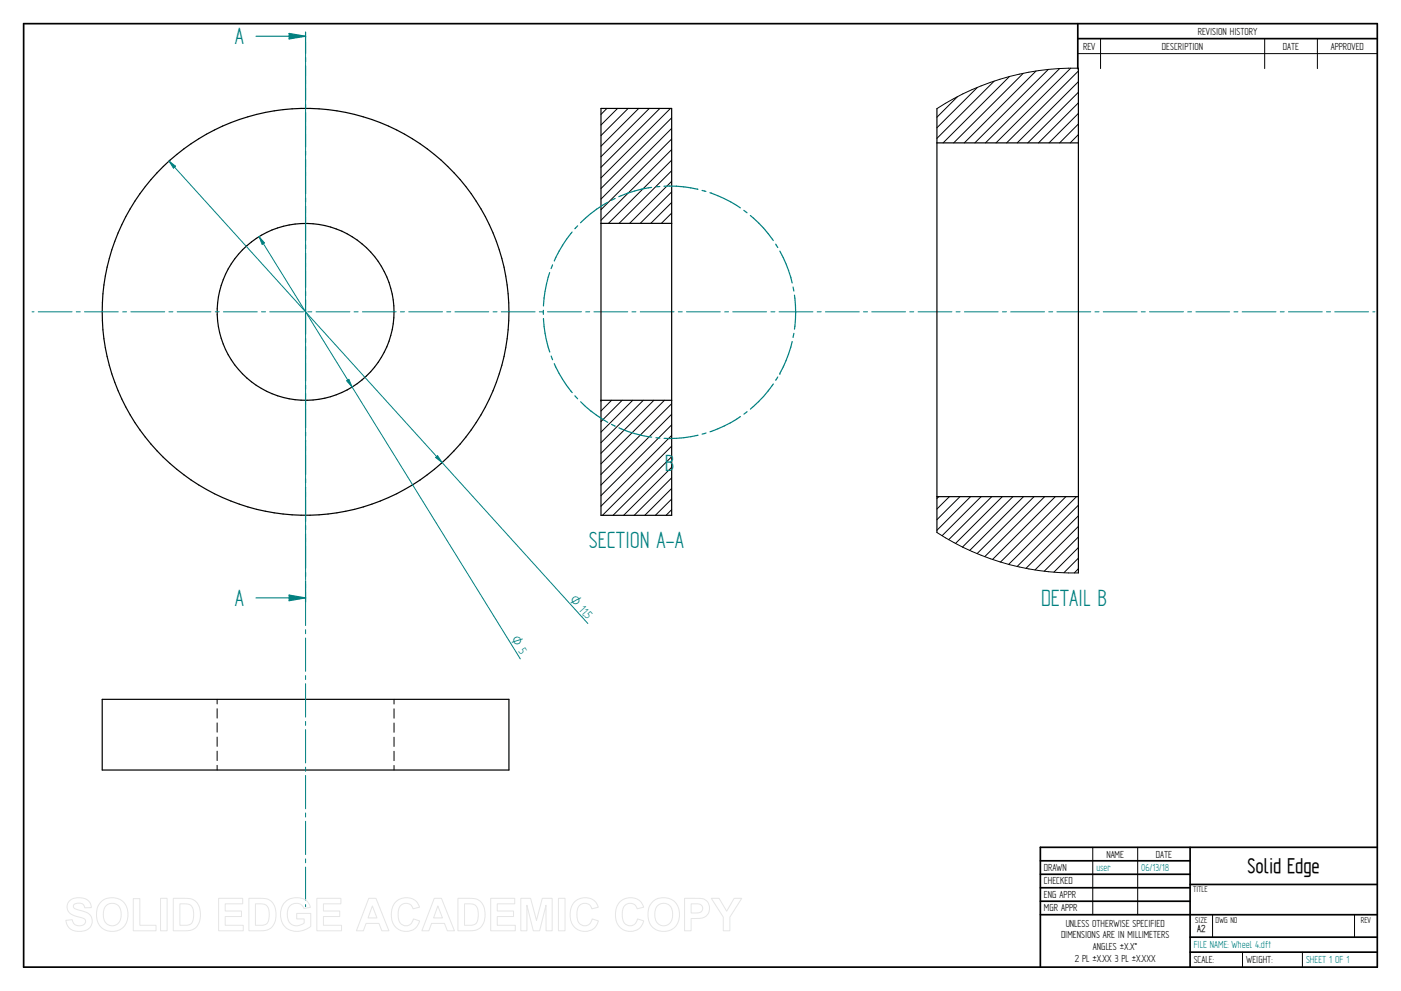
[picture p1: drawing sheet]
<svg xmlns="http://www.w3.org/2000/svg" width="594mm" height="420mm" viewBox="0 0 594 420" stroke-linecap="round" stroke-linejoin="round" font-family="sans-serif">
<g fill="none" stroke="#000" stroke-width=".72">
<path d="M10 10h574v400h-574zM457 10v19.1M457 16.4h127M504.6 359.2v50.8M584 359.2h-142.9v50.8M441.1 365h63.5M441.1 370.7h63.5M441.1 376.4h63.5M504.6 375h79.4M441.1 382.1h63.5M441.1 387.8h142.9M504.6 397.3h79.4"/>
<path d="M504.6 403.7h79.4"/>
</g>
<g fill="none" stroke="#000" stroke-width=".42">
<path d="M466.7 16.4v12.7M536.3 16.4v12.7M558.6 16.4v12.7M457 22.7h127M92.1 296.5v1.9M167.1 296.5v2M92.1 300.5v4M92.1 306.5v3.9M92.1 312.5v3.9M92.1 318.5v4M167.1 300.5v4M167.1 306.5v4"/>
<path d="M167.1 312.5v4M167.1 318.5v4M92.1 324.5v2M167.1 324.5v2M463.4 359.2v28.6M482.4 359.2v28.6M514.2 387.9v9.4M574.4 387.9v9.4M526.9 403.7v6.3M552.3 403.7v6.3"/>
</g>
<g fill="none" stroke="#000" stroke-width=".51">
<path d="M43.3 296.5h172.5v30h-172.5z"/>
<circle cx="129.6" cy="132.2" r="86.2"/>
<circle cx="129.6" cy="132.2" r="37.5"/>
</g>
<g fill="none" stroke="#008080" stroke-width=".42">
<path d="M129.6 15.4v.8M129.6 18v14.1M129.6 33.9v1.7M129.6 37.4v14.1M129.6 53.3v1.7M129.6 56.8v14.2M129.6 72.8v1.7M129.6 76.2v14.2M129.6 92.2v1.7M129.6 95.7v14.1M129.6 111.6v1.7M129.6 115.1v14.1"/>
<path d="M13.6 132.2h.8M16.2 132.2h14.4M32.3 132.2h1.8M35.8 132.2h14.4M52 132.2h1.7M55.5 132.2h14.3M71.6 132.2h1.7M75.1 132.2h14.3M91.3 132.2h1.7M94.7 132.2h14.4M110.9 132.2h1.7M114.4 132.2h14.3"/>
<path d="M129.6 131v1.7M129.6 134.5v14.2M130.5 132.2h1.7M134 132.2h14.4M150.1 132.2h1.8M153.7 132.2h14.3M169.8 132.2h1.7M173.3 132.2h14.3M189.4 132.2h1.7M192.9 132.2h14.4M209.1 132.2h1.7M212.5 132.2h14.4"/>
<path d="M228.7 132.2h1.7M232.2 132.2h14.3M248.3 132.2h1.8M251.8 132.2h14.4M268 132.2h1.7M271.5 132.2h14.3M287.6 132.2h1.7M291.1 132.2h14.3M307.2 132.2h1.7M310.7 132.2h14.4M326.9 132.2h1.7M330.4 132.2h14.3"/>
<path d="M346.5 132.2h1.7M350 132.2h14.4M366.1 132.2h1.8M369.6 132.2h14.4M385.8 132.2h1.7M389.3 132.2h14.3M405.4 132.2h1.7M408.9 132.2h14.3M425.1 132.2h1.7M428.5 132.2h14.4M444.7 132.2h1.7M448.2 132.2h14.3"/>
<path d="M464.3 132.2h1.7M467.8 132.2h14.4M483.9 132.2h1.7M487.5 132.2h14.3M503.6 132.2h1.7M507.1 132.2h14.3M523.2 132.2h1.7M526.7 132.2h14.4M542.9 132.2h1.7M546.3 132.2h14.4M562.5 132.2h1.7M566 132.2h14.3"/>
<path d="M582.1 132.2h.9M129.6 150.5v1.6M129.6 154v14.1M129.6 169.9v1.7M129.6 173.4v14.1M129.6 189.3v1.7M129.6 192.8v14.1M129.6 208.7v1.7M129.6 212.2v14.2M129.6 228.1v1.8M129.6 231.6v14.2M129.6 247.6v1.7"/>
<path d="M129.6 251.1v14.1M129.6 267v1.7M129.6 270.5v14.1M129.6 286.4v1.7M129.6 289.9v14.1M129.6 305.9v1.7M129.6 309.3v14.2M129.6 325.2v1.8M129.6 328.8v14.1M129.6 344.7v1.7M129.6 348.2v14.1M129.6 364.1v1.7"/>
<path d="M129.6 367.6v14.2M129.6 383.5v.9"/>
</g>
<g fill="none" stroke="#008080" stroke-width=".51">
<path d="M108.6 15.4h21v7.2M129.6 24.4v1.7M129.6 27.9v14.6M129.6 44.2v1.8M129.6 47.8v14.5M129.6 64.1v1.7M129.6 67.6v14.5M129.6 83.9v1.7M129.6 87.4v14.6M129.6 103.8v1.7M129.6 107.3v14.5M129.6 123.6v1.7"/>
<path d="M129.6 127.1v14.6M129.6 143.5v1.7M129.6 147v14.5M129.6 163.3v1.7M129.6 166.8v14.6M129.6 183.2v1.7M129.6 186.6v14.6M129.6 203v1.7M129.6 206.5v14.6M129.6 222.8v1.7M129.6 226.4v14.5M129.6 242.7v1.7"/>
<path d="M129.6 246.2v7.3"/>
</g>
<path d="M122.6 14.2l7 1.2-7 1.1z" fill="#008080"/>
<path d="M122.6 14.2l7 1.2-7 1.1zM108.6 253.5h21" fill="none" stroke="#008080" stroke-width=".51"/>
<path d="M122.6 252.3l7 1.2-7 1.2z" fill="#008080"/>
<path d="M129.6 13.6v1.8M337.4 132.4l-.5 7.2M335.9 144.8l-.6 2.4a52.9 52.9 0 0 1-4.6 11.1M336.6 141.4l-.3 1.6M122.6 252.3l7 1.2-7 1.2zM129.6 253.5v1.7" fill="none" stroke="#008080" stroke-width=".51"/>
<circle cx="254.8" cy="169.7" r=".17" fill="#000"/>
<g fill="none" stroke="#000" stroke-width=".42">
<path d="M257.3 46l-2.5 2.5M261.9 46l-7.1 7M266.4 46l-11.6 11.5M270.8 46l-16 16M275.3 46l-20.5 20.5M279.8 46l-25 25M284.3 46l-29.5 29.4M284.8 50l-30 29.9M284.8 54.4l-30 30M284.8 58.9l-30 30M284.8 63.4l-30 30M284.8 67.9l-26.8 26.8"/>
<path d="M284.8 72.4l-22.3 22.3M284.8 76.9l-17.8 17.8M284.8 81.4l-13.3 13.3M284.8 85.9l-8.8 8.8M284.8 90.3l-4.3 4.4M259.3 169.7l-4.5 4.5M263.8 169.7l-9 9M268.3 169.7l-13.5 13.5M272.8 169.7l-18 18M277.3 169.7l-22.5 22.5M281.8 169.7l-27 27M284.8 171.2l-30 30"/>
<path d="M284.8 175.6l-30 30.1M284.8 180.1l-30 30M284.8 184.6l-30 30M284.8 189.1l-29.3 29.4M284.8 193.6l-24.8 24.9M284.8 198.1l-20.4 20.4M284.8 202.6l-15.9 15.9M284.8 207.1l-11.4 11.4M284.8 211.6l-6.9 6.9M284.8 216.1l-2.4 2.4"/>
</g>
<path d="M254.8 46h30v172.5h-30zM254.8 94.7h30M254.8 169.7h30" fill="none" stroke="#000" stroke-width=".51"/>
<circle cx="330.7" cy="158.3" r=".25" fill="#008080"/>
<g fill="none" stroke="#008080" stroke-width=".51">
<path d="M276.3 79.5l-1.4 .1a54.3 54.3 0 0 0-12.5 3.8M279.8 79.1l-1.7 .1M281.6 79a50.8 50.8 0 0 1 14.3 1.3M242.6 98.4l-.5 .6a52.7 52.7 0 0 0-7.1 11.7M244.9 95.8l-1.2 1.2M257.7 85.8a50.9 50.9 0 0 0-11.5 8.6M260.8 84.1l-1.6 .8M297.7 80.7l1.6 .5M301 81.7l6.1 2.5 6.8 3.9M315.4 89.2l1.4 1M318.2 91.4l1.3 1.1a50.1 50.1 0 0 1 8.4 9.5M233.1 115.6l-.7 2a55 55 0 0 0-1.9 12.2"/>
<path d="M234.3 112.3l-.6 1.6M328.9 103.5l.9 1.4M330.7 106.5a52.8 52.8 0 0 1 5.2 13.5M230.4 131.6v1.7M230.5 135v.4a53.2 53.2 0 0 0 2.6 13.9M336.3 121.7l.3 1.7M336.9 125.1l.5 7.3M233.7 151l.6 1.5M235 154.2l.7 1.4a53.4 53.4 0 0 0 6.9 10.9M329.8 159.8l-.9 1.4M243.8 167.8l1.1 1.3M246.2 170.3a50.6 50.6 0 0 0 11.5 8.8"/>
<path d="M259.3 179.9l1.5 .8M314 176.6l-6.9 4-6 2.4M316.8 174.5l-1.3 1.1M327.9 162.8l-.4 .6a51.2 51.2 0 0 1-9.3 10M262.5 181.4l.9 .4a51.4 51.4 0 0 0 12.9 3.5M278.1 185.6l1.7 .1M296 184.5l-.2 .1a50.9 50.9 0 0 1-14.2 1.2M299.4 183.6l-1.7 .5"/>
</g>
<g fill="none" stroke="#000" stroke-width=".42">
<path d="M414.4 37.1l-17.1 17.1M421.6 34.4l-24.3 24.3M428 32.5l-28.1 28.1M428.1 32.4a106.6 106.6 0 0 0-30.8 13.7M433.9 31.1l-29.5 29.5M439.3 30.1l-30.4 30.5M444.5 29.5l-31.1 31.1M449.4 29l-31.5 31.6M454 28.9l-31.6 31.7M457.3 30.1l-30.5 30.5M457.3 34.6l-26 26M457.3 39.1l-21.5 21.5"/>
<path d="M457.3 28.9a106.2 106.2 0 0 0-29.2 3.5M406 41l-8.7 8.7M457.3 43.6l-17 17M457.3 48.1l-12.5 12.5M457.3 52.6l-8 8M457.3 57.1l-3.5 3.5M398.1 210.6l-.8 .7M402.6 210.6l-5.3 5.2M407.1 210.6l-9.8 9.7M411.6 210.6l-14.3 14.2M416 210.6l-16.5 16.5M420.5 210.6l-18.2 18.2"/>
<path d="M425 210.6l-19.8 19.8M429.5 210.6l-21.4 21.3M434 210.6l-22.8 22.7M438.5 210.6l-24.1 24.1M443 210.6l-25.4 25.4M447.5 210.6l-26.6 26.6M452 210.6l-27.7 27.7M456.5 210.6l-28.8 28.7M457.3 214.2l-26 26M457.3 218.7l-22.2 22.3M397.3 225.8a107 107 0 0 0 60 17.1M457.3 223.2l-18.4 18.4"/>
<path d="M457.3 227.7l-14.5 14.5M457.3 232.2l-10.4 10.4M457.3 236.6l-6.2 6.2M457.3 241.1l-1.8 1.8"/>
</g>
<path d="M457.3 28.9v214M397.3 46.1v179.7M397.3 60.6h60M397.3 210.6h60" fill="none" stroke="#000" stroke-width=".51"/>
<path d="M71.7 68.3l177.6 196M71.7 68.3l2.8 2.2-.9 .8z" fill="none" stroke="#008080" stroke-width=".42"/>
<path d="M71.7 68.3l2.8 2.2-.9 .8z" fill="#008080"/>
<path d="M184.7 193.9l.8-.7 2 2.9z" fill="none" stroke="#008080" stroke-width=".42"/>
<path d="M184.7 193.9l.8-.7 2 2.9z" fill="#008080"/>
<path d="M109.8 100.3l110.8 179.1M109.8 100.3l2.4 2.7-1 .6z" fill="none" stroke="#008080" stroke-width=".42"/>
<path d="M109.8 100.3l2.4 2.7-1 .6z" fill="#008080"/>
<path d="M147 161.4l.9-.6 1.4 3.3z" fill="none" stroke="#008080" stroke-width=".42"/>
<path d="M147 161.4l.9-.6 1.4 3.3z" fill="#008080"/>
<g fill="none" stroke="#e6e6e6" stroke-width=".42">
<path d="M29.6 381.8a6.5 6.5 0 0 1 8.5 .8l.6 2.2-2.8 .1a2.7 2.7 0 0 0-2.1-2 2.7 2.7 0 0 0-2.7 1.1 1.87 1.87 0 0 0 2.2 1.8l1.4 .4a4.4 4.4 0 0 1 4 6.2 6.4 6.4 0 0 1-9.1 1.3l-1.2-1.8-.5-1.7 2.7-.3a2.94 2.94 0 0 0 2.6 2.6 2.94 2.94 0 0 0 3.1-1.9 2.67 2.67 0 0 0-2.9-1.8 4.9 4.9 0 0 1-5-4.3l.4-1.6zM42.8 382.4a6.9 6.9 0 0 1 8.3-.8 6.9 6.9 0 0 1 3 7.7 6.7 6.7 0 0 1-8 5.5 6.7 6.7 0 0 1-5.1-8.3 6.1 6.1 0 0 1 1.8-4.1zM44.8 384.2a3.9 3.9 0 0 1 4.6-.8 3.9 3.9 0 0 1 2 4.3 3.8 3.8 0 0 1-1.9 4.3 3.8 3.8 0 0 1-4.6-.7 6.6 6.6 0 0 1-.1-7.1zM56.5 381h2.8v11.3h6.9v2.3h-9.7zM68.1 380.9h2.8v13.7h-2.8zM73.5 380.9h5a5.9 5.9 0 0 1 6.5 7 5.9 5.9 0 0 1-6.3 6.7h-5.2zM76.3 383.2h1.8a3.4 3.4 0 0 1 4 3.9v1.2a3.2 3.2 0 0 1-3.8 4h-2zM92.7 380.9h10.2v2.3h-7.4v3h6.9v2.4h-6.9v3.7h7.7v2.3h-10.5zM105.5 380.9h5.1a5.9 5.9 0 0 1 6.4 7 5.9 5.9 0 0 1-6.3 6.7h-5.2zM108.3 383.2h1.9a3.4 3.4 0 0 1 4 3.9v1.2a3.2 3.2 0 0 1-3.8 4h-2.1zM120.9 382.4a7.3 7.3 0 0 1 9.7 .1l1 2.2-2.7 .5a3.7 3.7 0 0 0-4.6-2 3.7 3.7 0 0 0-2.5 4.4 4.2 4.2 0 0 0 2.2 4.5 4.2 4.2 0 0 0 5-.8v-1.7h-3.2v-2.3h6v5.4a8.1 8.1 0 0 1-11.8-.8 8.3 8.3 0 0 1 .9-9.5zM134.4 380.9h10.2v2.3h-7.4v3h6.9v2.4h-6.9v3.7h7.6v2.3h-10.4z"/>
<path d="M156.4 380.9h3l5.5 13.7h-3l-1.2-3.1h-5.5l-1.1 3.1h-3zM157.9 384.1l1.9 5.1h-3.7zM167.7 382.5a6 6 0 0 1 10.2 2.1l-2.8 .7a3.2 3.2 0 0 0-3.9-2.2 3.2 3.2 0 0 0-2.4 3.8 4.6 4.6 0 0 0 2.5 5.5 3.2 3.2 0 0 0 4-2.8l2.6 .8a6.1 6.1 0 0 1-7.2 4.3 6.1 6.1 0 0 1-4.8-6.8 7.7 7.7 0 0 1 1.8-5.4zM184.1 380.9h3.1l5.5 13.7h-3l-1.2-3.1h-5.5l-1.1 3.1h-3zM185.7 384.1l1.9 5.1h-3.8zM194.2 380.9h5a5.9 5.9 0 0 1 6.5 7 5.9 5.9 0 0 1-6.3 6.7h-5.2zM197 383.2h1.8a3.4 3.4 0 0 1 4 3.9v1.2a3.2 3.2 0 0 1-3.8 4h-2zM208.1 380.9h10.2v2.3h-7.4v3h6.9v2.4h-6.9v3.7h7.6v2.3h-10.4zM220.8 380.9h4.2l2.5 9.3 2.4-9.3h4.2v13.7h-2.5l-.1-10.8-2.7 10.8h-2.7l-2.7-10.8v10.8h-2.6zM236.8 380.9h2.8v13.7h-2.8zM243.5 382.5a6 6 0 0 1 10.2 2.1l-2.8 .7a3.2 3.2 0 0 0-3.8-2.2 3.2 3.2 0 0 0-2.4 3.8 4.6 4.6 0 0 0 2.4 5.5 3.2 3.2 0 0 0 4-2.8l2.6 .8a6.1 6.1 0 0 1-7.2 4.3 6.1 6.1 0 0 1-4.7-6.8 7.7 7.7 0 0 1 1.7-5.4zM262.7 382.5a6 6 0 0 1 10.2 2.1l-2.7 .7a3.2 3.2 0 0 0-3.9-2.2 3.2 3.2 0 0 0-2.4 3.8 4.6 4.6 0 0 0 2.4 5.5 3.2 3.2 0 0 0 4-2.8l2.7 .8a6.1 6.1 0 0 1-7.2 4.3 6.1 6.1 0 0 1-4.8-6.8 7.7 7.7 0 0 1 1.7-5.4z"/>
<path d="M276.7 382.4a6.9 6.9 0 0 1 8.3-.8 6.9 6.9 0 0 1 3 7.7 6.7 6.7 0 0 1-8.1 5.5 6.7 6.7 0 0 1-5.1-8.3 6.1 6.1 0 0 1 1.9-4.1zM278.7 384.2a3.9 3.9 0 0 1 4.6-.8 3.9 3.9 0 0 1 1.9 4.3 3.8 3.8 0 0 1-1.8 4.3 3.8 3.8 0 0 1-4.7-.7 6.6 6.6 0 0 1 0-7.1zM290.3 380.9h5.2a4.4 4.4 0 0 1 5.4 4.3 4.4 4.4 0 0 1-5.4 4.2h-2.4v5.2h-2.8zM293.1 383.2h1.8a2.1 2.1 0 0 1 2.6 .6 2.1 2.1 0 0 1 0 2.6 3.4 3.4 0 0 1-2.9 .7h-1.5zM301.6 380.9h3.3l3.2 5.4 3.2-5.4h3.2l-5 7.9v5.8h-2.8v-5.8z"/>
</g>
<g font-size="11.3" fill="#008080">
<text x="99.6" y="18.8">A</text>
<text x="281.9" y="199.9">B</text>
<text x="249.6" y="232.5">SECTION A-A</text>
<text x="99.6" y="257">A</text>
<text x="441.5" y="256.9">DETAIL B</text>
</g>
<text font-size="10.1" x="529" y="370.2">Solid Edge</text>
<text font-size="5.6" fill="#008080" x="247.7" y="261.4" transform="rotate(48 247.7 261.4)">5</text>
<g font-size="5.4" fill="#008080">
<text x="241.3" y="254.3" transform="rotate(48 241.3 254.3)">O 11,</text>
<text x="216.6" y="271.1" transform="rotate(58 216.6 271.1)">O 5</text>
</g>
<g font-size="4.9">
<text x="507.9" y="14.7">REVISION HISTORY</text>
<text x="459.3" y="21">REV</text>
<text x="492.7" y="21">DESCRIPTION</text>
<text x="544" y="21">DATE</text>
<text x="564.3" y="21">APPROVED</text>
<text x="469.1" y="363.6">NAME</text>
<text x="490.1" y="363.6">DATE</text>
<text x="442.7" y="369.3">DRAWN</text>
<text x="442.7" y="375">CHECKED</text>
<text x="442.7" y="380.7">ENG APPR</text>
<text x="442.7" y="386.4">MGR APPR</text>
<text x="451.9" y="392.9">UNLESS OTHERWISE SPECIFIED</text>
<text x="449.9" y="397.9">DIMENSIONS ARE IN MILLIMETERS</text>
<text x="455.7" y="407.8">2 PL ±X.XX 3 PL ±X.XXX</text>
<text x="463.5" y="402.9">ANGLES ±X.X°</text>
<text x="506.2" y="408.3">SCALE:</text>
<text x="528.4" y="408.3">WEIGHT:</text>
</g>
<g font-size="4.9" fill="#008080">
<text x="464.9" y="369.3">user</text>
<text x="483.9" y="369.3">06/13/18</text>
<text x="506.2" y="402">FILE NAME: Wheel 4.dft</text>
<text x="553.8" y="408.4">SHEET 1 OF 1</text>
</g>
<text font-size="4.8" x="507.7" y="395.3">A2</text>
<g font-size="4.1">
<text x="505.9" y="378.3">TITLE</text>
<text x="506.9" y="391.1">SIZE</text>
<text x="515.4" y="391.1">DWG NO</text>
<text x="577" y="391.1">REV</text>
</g>
</svg>
